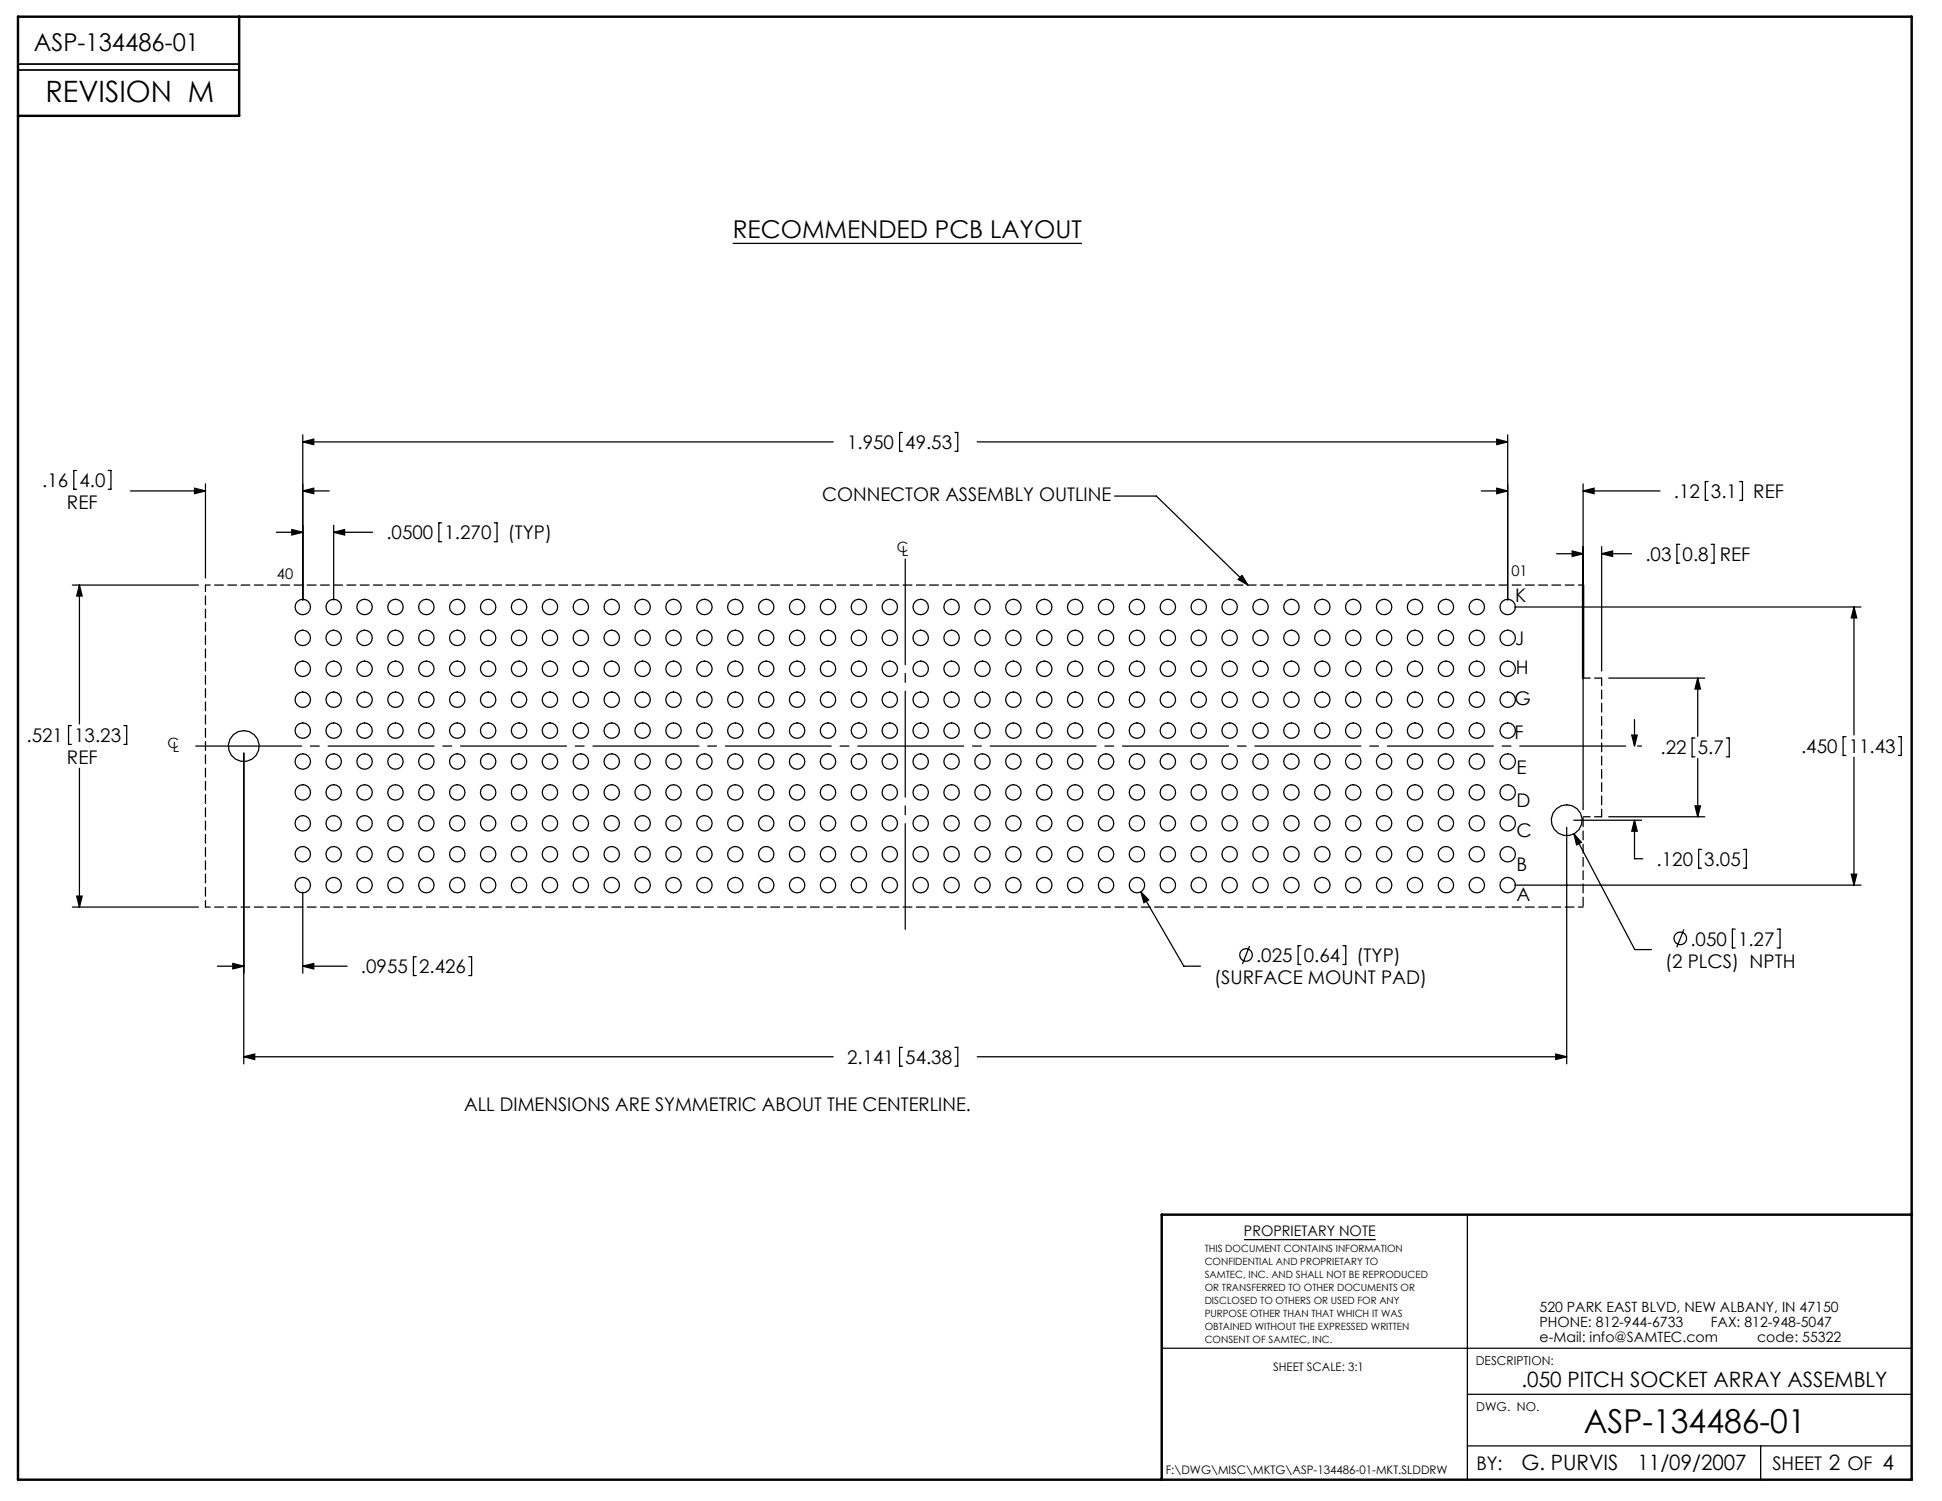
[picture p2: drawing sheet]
<svg xmlns="http://www.w3.org/2000/svg" width="279mm" height="216mm" viewBox="0 0 279 216" stroke-linecap="round" stroke-linejoin="round" font-family="sans-serif">
<g fill="none" stroke="#000" stroke-width=".18">
<path d="M105.4 35h50.3M11 67.7h-.4v2.7h.4M15.6 67.7h.4v2.7h-.4M18.8 70.6h10.8M28 70.2l1.6 .4-1.6 .4zM29.6 69.6v13.5M39.8 76.6h3.8M42 76.2l1.6 .4-1.6 .4zM43.6 63.6l1.5-.4v.8zM43.6 62.5v23.8M43.6 63.6h76.3M43.6 70.6l1.5-.4v.8z"/>
<path d="M43.6 70.6h3.8M48 76.6l1.6-.4v.8zM48 75.5v10.8M48 76.6h5.6M63.5 75.2h-.4v2.7h.4M71.1 75.2h.4v2.7h-.4M129.8 62.2h-.4v2.7h.4M137.4 62.2h.4v2.7h-.4M140.6 63.6h76.3M160.4 71.4h6l13.1 12.8M213.1 70.6h3.8M215.3 63.2l1.6 .4-1.6 .4z"/>
<path d="M215.3 70.2l1.6 .4-1.6 .4zM216.9 62.5v23.8M224 79.6h3.8M226.2 79.3l1.6 .3-1.6 .4zM227.8 70.6h11M227.8 69.6v46.9M227.8 70.6l1.5-.4v.8zM230.4 78.6v17.9M230.4 79.6h4.3M230.4 79.6l1.6-.3v.7zM241.7 78.3h-.4v2.7h.4M245.8 69.3h-.5v2.7h.5"/>
<path d="M246.2 78.3h.4v2.7h-.4M250.3 69.3h.4v2.7h-.4M10.4 84.2h18.1M11.4 84.2v19.9M11.4 84.2l.4 1.5h-.8zM178.7 82.8l.8 1.4-1.4-.9zM217.9 87.3h49.9M231.4 97.5h13.9M244.3 97.5l.4 1.6h-.8zM244.3 97.5v8.4M266.7 87.3l.4 1.6h-.8zM266.7 87.3v18.4"/>
<path d="M10.3 104.4h-.4v2.7h.4M11.4 110.5v20M17.8 104.4h.4v2.7h-.4M35.1 108.3v44.7M225.4 119v34M226.4 118h9.8M226.4 119.9l1.1 1.3-.7 .3zM226.4 119.9l8.8 16.7h2.4M231.4 117.5h13.9M234.8 105.7h.8l-.4 1.6zM235.2 118l.4 1.6h-.8zM235.2 118v5.5h1.2"/>
<path d="M235.2 103.5v3.8M235.6 107.3h.6M243.9 106.2h-.5v2.7h.5M243.9 115.9h.8l-.4 1.6zM244.3 109.1v8.4M248.4 106.2h.4v2.7h-.4M265.6 106h-.4v2.7h.4M266.7 108.9v18.4M273.1 106h.4v2.7h-.4M10.4 130.5h18.1M11 128.9h.8l-.4 1.6zM31.3 139h3.8"/>
<path d="M33.5 138.6l1.6 .4-1.6 .4zM43.6 139l1.5-.4v.8zM43.6 128.3v11.7M43.6 139h6.3M59.9 137.6h-.4v2.7h.4M67.4 137.6h.4v2.7h-.4M164.1 128.3l1.2 1.1-.7 .4zM164.1 128.3l6.2 10.7h2.4M179.8 136.1l-1 2.6M187.2 136h-.4v2.7h.4M193.2 136h.4v2.7h-.4M217.9 127.3h49.9"/>
<path d="M242.3 133.7l-1.1 2.6M244.8 122.2h-.4v2.7h.4M249.6 133.6h-.4v2.8h.4M250.8 122.2h.4v2.7h-.4M255.7 133.6h.4v2.8h-.4M266.3 125.7h.8l-.4 1.6zM35.1 152l1.5-.4v.8zM35.1 152h84.8M129.8 150.6h-.4v2.8h.4M137.4 150.6h.4v2.8h-.4M140.6 152h84.8M223.8 151.6l1.6 .4-1.6 .4z"/>
<path d="M179 178.3h18.9M211.1 174.7v38.1M167.1 193.9h107.9M211.1 208h63.9M211.1 200.6h63.9M253.3 208v4.8"/>
<circle cx="43.6" cy="91.8" r="1.11"/>
<circle cx="43.6" cy="96.2" r="1.11"/>
<circle cx="43.6" cy="87.3" r="1.11"/>
<circle cx="48" cy="91.8" r="1.11"/>
<circle cx="48" cy="96.2" r="1.11"/>
<circle cx="48" cy="87.3" r="1.11"/>
<circle cx="52.5" cy="91.8" r="1.11"/>
<circle cx="52.5" cy="96.2" r="1.11"/>
<circle cx="52.5" cy="87.3" r="1.11"/>
<circle cx="56.9" cy="91.8" r="1.11"/>
<circle cx="56.9" cy="96.2" r="1.11"/>
<circle cx="56.9" cy="87.3" r="1.11"/>
<circle cx="61.3" cy="91.8" r="1.11"/>
<circle cx="61.3" cy="96.2" r="1.11"/>
<circle cx="61.3" cy="87.3" r="1.11"/>
<circle cx="65.8" cy="91.8" r="1.11"/>
<circle cx="65.8" cy="96.2" r="1.11"/>
<circle cx="65.8" cy="87.3" r="1.11"/>
<circle cx="70.2" cy="91.8" r="1.11"/>
<circle cx="70.2" cy="96.2" r="1.11"/>
<circle cx="70.2" cy="87.3" r="1.11"/>
<circle cx="74.7" cy="91.8" r="1.11"/>
<circle cx="74.7" cy="96.2" r="1.11"/>
<circle cx="74.7" cy="87.3" r="1.11"/>
<circle cx="79.1" cy="91.8" r="1.11"/>
<circle cx="79.1" cy="96.2" r="1.11"/>
<circle cx="79.1" cy="87.3" r="1.11"/>
<circle cx="83.6" cy="91.8" r="1.11"/>
<circle cx="83.6" cy="96.2" r="1.11"/>
<circle cx="83.6" cy="87.3" r="1.11"/>
<circle cx="88" cy="91.8" r="1.11"/>
<circle cx="88" cy="96.2" r="1.11"/>
<circle cx="88" cy="87.3" r="1.11"/>
<circle cx="92.5" cy="91.8" r="1.11"/>
<circle cx="92.5" cy="96.2" r="1.11"/>
<circle cx="92.5" cy="87.3" r="1.11"/>
<circle cx="96.9" cy="91.8" r="1.11"/>
<circle cx="96.9" cy="96.2" r="1.11"/>
<circle cx="96.9" cy="87.3" r="1.11"/>
<circle cx="101.3" cy="91.8" r="1.11"/>
<circle cx="101.3" cy="96.2" r="1.11"/>
<circle cx="101.3" cy="87.3" r="1.11"/>
<circle cx="105.8" cy="91.8" r="1.11"/>
<circle cx="105.8" cy="96.2" r="1.11"/>
<circle cx="105.8" cy="87.3" r="1.11"/>
<circle cx="110.2" cy="91.8" r="1.11"/>
<circle cx="110.2" cy="96.2" r="1.11"/>
<circle cx="110.2" cy="87.3" r="1.11"/>
<circle cx="114.7" cy="91.8" r="1.11"/>
<circle cx="114.7" cy="96.2" r="1.11"/>
<circle cx="114.7" cy="87.3" r="1.11"/>
<circle cx="119.1" cy="91.8" r="1.11"/>
<circle cx="119.1" cy="96.2" r="1.11"/>
<circle cx="119.1" cy="87.3" r="1.11"/>
<circle cx="123.6" cy="91.8" r="1.11"/>
<circle cx="123.6" cy="96.2" r="1.11"/>
<circle cx="123.6" cy="87.3" r="1.11"/>
<circle cx="128" cy="91.8" r="1.11"/>
<circle cx="128" cy="96.2" r="1.11"/>
<circle cx="128" cy="87.3" r="1.11"/>
<circle cx="132.5" cy="91.8" r="1.11"/>
<circle cx="132.5" cy="96.2" r="1.11"/>
<circle cx="132.5" cy="87.3" r="1.11"/>
<circle cx="136.9" cy="91.8" r="1.11"/>
<circle cx="136.9" cy="96.2" r="1.11"/>
<circle cx="136.9" cy="87.3" r="1.11"/>
<circle cx="141.4" cy="91.8" r="1.11"/>
<circle cx="141.4" cy="96.2" r="1.11"/>
<circle cx="141.4" cy="87.3" r="1.11"/>
<circle cx="145.8" cy="91.8" r="1.11"/>
<circle cx="145.8" cy="96.2" r="1.11"/>
<circle cx="145.8" cy="87.3" r="1.11"/>
<circle cx="150.2" cy="91.8" r="1.11"/>
<circle cx="150.2" cy="96.2" r="1.11"/>
<circle cx="150.2" cy="87.3" r="1.11"/>
<circle cx="154.7" cy="91.8" r="1.11"/>
<circle cx="154.7" cy="96.2" r="1.11"/>
<circle cx="154.7" cy="87.3" r="1.11"/>
<circle cx="159.1" cy="91.8" r="1.11"/>
<circle cx="159.1" cy="96.2" r="1.11"/>
<circle cx="159.1" cy="87.3" r="1.11"/>
<circle cx="163.6" cy="91.8" r="1.11"/>
<circle cx="163.6" cy="96.2" r="1.11"/>
<circle cx="163.6" cy="87.3" r="1.11"/>
<circle cx="168" cy="91.8" r="1.11"/>
<circle cx="168" cy="96.2" r="1.11"/>
<circle cx="168" cy="87.3" r="1.11"/>
<circle cx="172.5" cy="91.8" r="1.11"/>
<circle cx="172.5" cy="96.2" r="1.11"/>
<circle cx="172.5" cy="87.3" r="1.11"/>
<circle cx="176.9" cy="91.8" r="1.11"/>
<circle cx="176.9" cy="96.2" r="1.11"/>
<circle cx="176.9" cy="87.3" r="1.11"/>
<circle cx="181.4" cy="91.8" r="1.11"/>
<circle cx="181.4" cy="96.2" r="1.11"/>
<circle cx="181.4" cy="87.3" r="1.11"/>
<circle cx="185.8" cy="91.8" r="1.11"/>
<circle cx="185.8" cy="96.2" r="1.11"/>
<circle cx="185.8" cy="87.3" r="1.11"/>
<circle cx="190.2" cy="91.8" r="1.11"/>
<circle cx="190.2" cy="96.2" r="1.11"/>
<circle cx="190.2" cy="87.3" r="1.11"/>
<circle cx="194.7" cy="91.8" r="1.11"/>
<circle cx="194.7" cy="96.2" r="1.11"/>
<circle cx="194.7" cy="87.3" r="1.11"/>
<circle cx="199.1" cy="91.8" r="1.11"/>
<circle cx="199.1" cy="96.2" r="1.11"/>
<circle cx="199.1" cy="87.3" r="1.11"/>
<circle cx="203.6" cy="91.8" r="1.11"/>
<circle cx="203.6" cy="96.2" r="1.11"/>
<circle cx="203.6" cy="87.3" r="1.11"/>
<circle cx="208" cy="91.8" r="1.11"/>
<circle cx="208" cy="96.2" r="1.11"/>
<circle cx="208" cy="87.3" r="1.11"/>
<circle cx="212.5" cy="91.8" r="1.11"/>
<circle cx="212.5" cy="96.2" r="1.11"/>
<circle cx="212.5" cy="87.3" r="1.11"/>
<circle cx="216.9" cy="91.8" r="1.11"/>
<circle cx="216.9" cy="96.2" r="1.11"/>
<circle cx="216.9" cy="87.3" r="1.11"/>
<circle cx="35.1" cy="107.3" r="2.22"/>
<circle cx="43.6" cy="100.6" r="1.11"/>
<circle cx="43.6" cy="118.4" r="1.11"/>
<circle cx="43.6" cy="105.1" r="1.11"/>
<circle cx="43.6" cy="114" r="1.11"/>
<circle cx="43.6" cy="109.5" r="1.11"/>
<circle cx="48" cy="100.6" r="1.11"/>
<circle cx="48" cy="118.4" r="1.11"/>
<circle cx="48" cy="105.1" r="1.11"/>
<circle cx="48" cy="114" r="1.11"/>
<circle cx="48" cy="109.5" r="1.11"/>
<circle cx="52.5" cy="118.4" r="1.11"/>
<circle cx="52.5" cy="100.6" r="1.11"/>
<circle cx="52.5" cy="105.1" r="1.11"/>
<circle cx="52.5" cy="114" r="1.11"/>
<circle cx="52.5" cy="109.5" r="1.11"/>
<circle cx="56.9" cy="118.4" r="1.11"/>
<circle cx="56.9" cy="100.6" r="1.11"/>
<circle cx="56.9" cy="105.1" r="1.11"/>
<circle cx="56.9" cy="114" r="1.11"/>
<circle cx="56.9" cy="109.5" r="1.11"/>
<circle cx="61.3" cy="118.4" r="1.11"/>
<circle cx="61.3" cy="100.6" r="1.11"/>
<circle cx="61.3" cy="105.1" r="1.11"/>
<circle cx="61.3" cy="114" r="1.11"/>
<circle cx="61.3" cy="109.5" r="1.11"/>
<circle cx="65.8" cy="118.4" r="1.11"/>
<circle cx="65.8" cy="100.6" r="1.11"/>
<circle cx="65.8" cy="105.1" r="1.11"/>
<circle cx="65.8" cy="114" r="1.11"/>
<circle cx="65.8" cy="109.5" r="1.11"/>
<circle cx="70.2" cy="118.4" r="1.11"/>
<circle cx="70.2" cy="100.6" r="1.11"/>
<circle cx="70.2" cy="105.1" r="1.11"/>
<circle cx="70.2" cy="114" r="1.11"/>
<circle cx="70.2" cy="109.5" r="1.11"/>
<circle cx="74.7" cy="100.6" r="1.11"/>
<circle cx="74.7" cy="118.4" r="1.11"/>
<circle cx="74.7" cy="105.1" r="1.11"/>
<circle cx="74.7" cy="114" r="1.11"/>
<circle cx="74.7" cy="109.5" r="1.11"/>
<circle cx="79.1" cy="100.6" r="1.11"/>
<circle cx="79.1" cy="118.4" r="1.11"/>
<circle cx="79.1" cy="105.1" r="1.11"/>
<circle cx="79.1" cy="114" r="1.11"/>
<circle cx="79.1" cy="109.5" r="1.11"/>
<circle cx="83.6" cy="118.4" r="1.11"/>
<circle cx="83.6" cy="100.6" r="1.11"/>
<circle cx="83.6" cy="105.1" r="1.11"/>
<circle cx="83.6" cy="114" r="1.11"/>
<circle cx="83.6" cy="109.5" r="1.11"/>
<circle cx="88" cy="100.6" r="1.11"/>
<circle cx="88" cy="118.4" r="1.11"/>
<circle cx="88" cy="105.1" r="1.11"/>
<circle cx="88" cy="114" r="1.11"/>
<circle cx="88" cy="109.5" r="1.11"/>
<circle cx="92.5" cy="118.4" r="1.11"/>
<circle cx="92.5" cy="100.6" r="1.11"/>
<circle cx="92.5" cy="105.1" r="1.11"/>
<circle cx="92.5" cy="114" r="1.11"/>
<circle cx="92.5" cy="109.5" r="1.11"/>
<circle cx="96.9" cy="100.6" r="1.11"/>
<circle cx="96.9" cy="118.4" r="1.11"/>
<circle cx="96.9" cy="105.1" r="1.11"/>
<circle cx="96.9" cy="114" r="1.11"/>
<circle cx="96.9" cy="109.5" r="1.11"/>
<circle cx="101.3" cy="100.6" r="1.11"/>
<circle cx="101.3" cy="118.4" r="1.11"/>
<circle cx="101.3" cy="105.1" r="1.11"/>
<circle cx="101.3" cy="114" r="1.11"/>
<circle cx="101.3" cy="109.5" r="1.11"/>
<circle cx="105.8" cy="100.6" r="1.11"/>
<circle cx="105.8" cy="118.4" r="1.11"/>
<circle cx="105.8" cy="105.1" r="1.11"/>
<circle cx="105.8" cy="114" r="1.11"/>
<circle cx="105.8" cy="109.5" r="1.11"/>
<circle cx="110.2" cy="100.6" r="1.11"/>
<circle cx="110.2" cy="118.4" r="1.11"/>
<circle cx="110.2" cy="105.1" r="1.11"/>
<circle cx="110.2" cy="114" r="1.11"/>
<circle cx="110.2" cy="109.5" r="1.11"/>
<circle cx="114.7" cy="118.4" r="1.11"/>
<circle cx="114.7" cy="100.6" r="1.11"/>
<circle cx="114.7" cy="105.1" r="1.11"/>
<circle cx="114.7" cy="114" r="1.11"/>
<circle cx="114.7" cy="109.5" r="1.11"/>
<circle cx="119.1" cy="118.4" r="1.11"/>
<circle cx="119.1" cy="100.6" r="1.11"/>
<circle cx="119.1" cy="105.1" r="1.11"/>
<circle cx="119.1" cy="114" r="1.11"/>
<circle cx="119.1" cy="109.5" r="1.11"/>
<circle cx="123.6" cy="100.6" r="1.11"/>
<circle cx="123.6" cy="118.4" r="1.11"/>
<circle cx="123.6" cy="105.1" r="1.11"/>
<circle cx="123.6" cy="114" r="1.11"/>
<circle cx="123.6" cy="109.5" r="1.11"/>
<circle cx="128" cy="100.6" r="1.11"/>
<circle cx="128" cy="118.4" r="1.11"/>
<circle cx="128" cy="105.1" r="1.11"/>
<circle cx="128" cy="114" r="1.11"/>
<circle cx="128" cy="109.5" r="1.11"/>
<circle cx="132.5" cy="118.4" r="1.11"/>
<circle cx="132.5" cy="100.6" r="1.11"/>
<circle cx="132.5" cy="105.1" r="1.11"/>
<circle cx="132.5" cy="114" r="1.11"/>
<circle cx="132.5" cy="109.5" r="1.11"/>
<circle cx="136.9" cy="100.6" r="1.11"/>
<circle cx="136.9" cy="118.4" r="1.11"/>
<circle cx="136.9" cy="105.1" r="1.11"/>
<circle cx="136.9" cy="114" r="1.11"/>
<circle cx="136.9" cy="109.5" r="1.11"/>
<circle cx="141.4" cy="100.6" r="1.11"/>
<circle cx="141.4" cy="118.4" r="1.11"/>
<circle cx="141.4" cy="105.1" r="1.11"/>
<circle cx="141.4" cy="114" r="1.11"/>
<circle cx="141.4" cy="109.5" r="1.11"/>
<circle cx="145.8" cy="100.6" r="1.11"/>
<circle cx="145.8" cy="118.4" r="1.11"/>
<circle cx="145.8" cy="105.1" r="1.11"/>
<circle cx="145.8" cy="114" r="1.11"/>
<circle cx="145.8" cy="109.5" r="1.11"/>
<circle cx="150.2" cy="118.4" r="1.11"/>
<circle cx="150.2" cy="100.6" r="1.11"/>
<circle cx="150.2" cy="105.1" r="1.11"/>
<circle cx="150.2" cy="114" r="1.11"/>
<circle cx="150.2" cy="109.5" r="1.11"/>
<circle cx="154.7" cy="100.6" r="1.11"/>
<circle cx="154.7" cy="118.4" r="1.11"/>
<circle cx="154.7" cy="105.1" r="1.11"/>
<circle cx="154.7" cy="114" r="1.11"/>
<circle cx="154.7" cy="109.5" r="1.11"/>
<circle cx="159.1" cy="118.4" r="1.11"/>
<circle cx="159.1" cy="100.6" r="1.11"/>
<circle cx="159.1" cy="105.1" r="1.11"/>
<circle cx="159.1" cy="114" r="1.11"/>
<circle cx="159.1" cy="109.5" r="1.11"/>
<circle cx="163.6" cy="118.4" r="1.11"/>
<circle cx="163.6" cy="100.6" r="1.11"/>
<circle cx="163.6" cy="105.1" r="1.11"/>
<circle cx="163.6" cy="114" r="1.11"/>
<circle cx="163.6" cy="109.5" r="1.11"/>
<circle cx="168" cy="118.4" r="1.11"/>
<circle cx="168" cy="100.6" r="1.11"/>
<circle cx="168" cy="105.1" r="1.11"/>
<circle cx="168" cy="114" r="1.11"/>
<circle cx="168" cy="109.5" r="1.11"/>
<circle cx="172.5" cy="100.6" r="1.11"/>
<circle cx="172.5" cy="118.4" r="1.11"/>
<circle cx="172.5" cy="105.1" r="1.11"/>
<circle cx="172.5" cy="114" r="1.11"/>
<circle cx="172.5" cy="109.5" r="1.11"/>
<circle cx="176.9" cy="118.4" r="1.11"/>
<circle cx="176.9" cy="100.6" r="1.11"/>
<circle cx="176.9" cy="105.1" r="1.11"/>
<circle cx="176.9" cy="114" r="1.11"/>
<circle cx="176.9" cy="109.5" r="1.11"/>
<circle cx="181.4" cy="100.6" r="1.11"/>
<circle cx="181.4" cy="118.4" r="1.11"/>
<circle cx="181.4" cy="105.1" r="1.11"/>
<circle cx="181.4" cy="114" r="1.11"/>
<circle cx="181.4" cy="109.5" r="1.11"/>
<circle cx="185.8" cy="100.6" r="1.11"/>
<circle cx="185.8" cy="118.4" r="1.11"/>
<circle cx="185.8" cy="105.1" r="1.11"/>
<circle cx="185.8" cy="114" r="1.11"/>
<circle cx="185.8" cy="109.5" r="1.11"/>
<circle cx="190.2" cy="118.4" r="1.11"/>
<circle cx="190.2" cy="100.6" r="1.11"/>
<circle cx="190.2" cy="105.1" r="1.11"/>
<circle cx="190.2" cy="114" r="1.11"/>
<circle cx="190.2" cy="109.5" r="1.11"/>
<circle cx="194.7" cy="100.6" r="1.11"/>
<circle cx="194.7" cy="118.4" r="1.11"/>
<circle cx="194.7" cy="105.1" r="1.11"/>
<circle cx="194.7" cy="114" r="1.11"/>
<circle cx="194.7" cy="109.5" r="1.11"/>
<circle cx="199.1" cy="118.4" r="1.11"/>
<circle cx="199.1" cy="100.6" r="1.11"/>
<circle cx="199.1" cy="105.1" r="1.11"/>
<circle cx="199.1" cy="114" r="1.11"/>
<circle cx="199.1" cy="109.5" r="1.11"/>
<circle cx="203.6" cy="118.4" r="1.11"/>
<circle cx="203.6" cy="100.6" r="1.11"/>
<circle cx="203.6" cy="105.1" r="1.11"/>
<circle cx="203.6" cy="114" r="1.11"/>
<circle cx="203.6" cy="109.5" r="1.11"/>
<circle cx="208" cy="118.4" r="1.11"/>
<circle cx="208" cy="100.6" r="1.11"/>
<circle cx="208" cy="105.1" r="1.11"/>
<circle cx="208" cy="114" r="1.11"/>
<circle cx="208" cy="109.5" r="1.11"/>
<circle cx="212.5" cy="100.6" r="1.11"/>
<circle cx="212.5" cy="118.4" r="1.11"/>
<circle cx="212.5" cy="105.1" r="1.11"/>
<circle cx="212.5" cy="114" r="1.11"/>
<circle cx="212.5" cy="109.5" r="1.11"/>
<circle cx="216.9" cy="100.6" r="1.11"/>
<circle cx="216.9" cy="118.4" r="1.11"/>
<circle cx="216.9" cy="105.1" r="1.11"/>
<circle cx="216.9" cy="114" r="1.11"/>
<circle cx="216.9" cy="109.5" r="1.11"/>
<circle cx="225.4" cy="118" r="2.22"/>
<circle cx="43.6" cy="122.9" r="1.11"/>
<circle cx="43.6" cy="127.3" r="1.11"/>
<circle cx="48" cy="127.3" r="1.11"/>
<circle cx="48" cy="122.9" r="1.11"/>
<circle cx="52.5" cy="122.9" r="1.11"/>
<circle cx="52.5" cy="127.3" r="1.11"/>
<circle cx="56.9" cy="122.9" r="1.11"/>
<circle cx="56.9" cy="127.3" r="1.11"/>
<circle cx="61.3" cy="127.3" r="1.11"/>
<circle cx="61.3" cy="122.9" r="1.11"/>
<circle cx="65.8" cy="122.9" r="1.11"/>
<circle cx="65.8" cy="127.3" r="1.11"/>
<circle cx="70.2" cy="127.3" r="1.11"/>
<circle cx="70.2" cy="122.9" r="1.11"/>
<circle cx="74.7" cy="127.3" r="1.11"/>
<circle cx="74.7" cy="122.9" r="1.11"/>
<circle cx="79.1" cy="122.9" r="1.11"/>
<circle cx="79.1" cy="127.3" r="1.11"/>
<circle cx="83.6" cy="122.9" r="1.11"/>
<circle cx="83.6" cy="127.3" r="1.11"/>
<circle cx="88" cy="127.3" r="1.11"/>
<circle cx="88" cy="122.9" r="1.11"/>
<circle cx="92.5" cy="127.3" r="1.11"/>
<circle cx="92.5" cy="122.9" r="1.11"/>
<circle cx="96.9" cy="122.9" r="1.11"/>
<circle cx="96.9" cy="127.3" r="1.11"/>
<circle cx="101.3" cy="122.9" r="1.11"/>
<circle cx="101.3" cy="127.3" r="1.11"/>
<circle cx="105.8" cy="127.3" r="1.11"/>
<circle cx="105.8" cy="122.9" r="1.11"/>
<circle cx="110.2" cy="127.3" r="1.11"/>
<circle cx="110.2" cy="122.9" r="1.11"/>
<circle cx="114.7" cy="122.9" r="1.11"/>
<circle cx="114.7" cy="127.3" r="1.11"/>
<circle cx="119.1" cy="127.3" r="1.11"/>
<circle cx="119.1" cy="122.9" r="1.11"/>
<circle cx="123.6" cy="122.9" r="1.11"/>
<circle cx="123.6" cy="127.3" r="1.11"/>
<circle cx="128" cy="122.9" r="1.11"/>
<circle cx="128" cy="127.3" r="1.11"/>
<circle cx="132.5" cy="122.9" r="1.11"/>
<circle cx="132.5" cy="127.3" r="1.11"/>
<circle cx="136.9" cy="122.9" r="1.11"/>
<circle cx="136.9" cy="127.3" r="1.11"/>
<circle cx="141.4" cy="122.9" r="1.11"/>
<circle cx="141.4" cy="127.3" r="1.11"/>
<circle cx="145.8" cy="122.9" r="1.11"/>
<circle cx="145.8" cy="127.3" r="1.11"/>
<circle cx="150.2" cy="127.3" r="1.11"/>
<circle cx="150.2" cy="122.9" r="1.11"/>
<circle cx="154.7" cy="122.9" r="1.11"/>
<circle cx="154.7" cy="127.3" r="1.11"/>
<circle cx="159.1" cy="122.9" r="1.11"/>
<circle cx="159.1" cy="127.3" r="1.11"/>
<circle cx="163.6" cy="122.9" r="1.11"/>
<circle cx="163.6" cy="127.3" r="1.11"/>
<circle cx="168" cy="127.3" r="1.11"/>
<circle cx="168" cy="122.9" r="1.11"/>
<circle cx="172.5" cy="127.3" r="1.11"/>
<circle cx="172.5" cy="122.9" r="1.11"/>
<circle cx="176.9" cy="127.3" r="1.11"/>
<circle cx="176.9" cy="122.9" r="1.11"/>
<circle cx="179.3" cy="137.4" r=".9"/>
<circle cx="181.4" cy="127.3" r="1.11"/>
<circle cx="181.4" cy="122.9" r="1.11"/>
<circle cx="185.8" cy="127.3" r="1.11"/>
<circle cx="185.8" cy="122.9" r="1.11"/>
<circle cx="190.2" cy="122.9" r="1.11"/>
<circle cx="190.2" cy="127.3" r="1.11"/>
<circle cx="194.7" cy="127.3" r="1.11"/>
<circle cx="194.7" cy="122.9" r="1.11"/>
<circle cx="199.1" cy="122.9" r="1.11"/>
<circle cx="199.1" cy="127.3" r="1.11"/>
<circle cx="203.6" cy="122.9" r="1.11"/>
<circle cx="203.6" cy="127.3" r="1.11"/>
<circle cx="208" cy="127.3" r="1.11"/>
<circle cx="208" cy="122.9" r="1.11"/>
<circle cx="212.5" cy="122.9" r="1.11"/>
<circle cx="212.5" cy="127.3" r="1.11"/>
<circle cx="216.9" cy="122.9" r="1.11"/>
<circle cx="216.9" cy="127.3" r="1.11"/>
<circle cx="241.7" cy="135" r=".9"/>
</g>
<path d="M2.6 9.2h31.8M2.6 10.1h31.8" fill="none" stroke="#000" stroke-width=".25"/>
<path d="M2.6 2.4h272.4v210.4h-272.4zM34.4 2.4v14.3h-31.8M227.8 84.2v13.3M275 174.7h-107.9v38.1" fill="none" stroke="#000" stroke-width=".35"/>
<path d="M130.2 133.7v-53.3" fill="none" stroke="#000" stroke-width=".18" stroke-dasharray="15.2 1.3 1.3 1.3"/>
<path d="M234.6 107.3h-207.1" fill="none" stroke="#000" stroke-width=".18" stroke-dasharray="15.2 1.3 1.3 1.3" stroke-dashoffset="-.7"/>
<path d="M227.8 130.5v-13" fill="none" stroke="#000" stroke-width=".18" stroke-dasharray="1.3 .6" stroke-dashoffset="-.1"/>
<path d="M227.8 84.2h-198.2M29.6 130.5h198.2" fill="none" stroke="#000" stroke-width=".18" stroke-dasharray="1.3 .6" stroke-dashoffset=".6"/>
<path d="M29.6 84.2v46.3M227.8 97.5h2.6M230.4 117.5h-2.6" fill="none" stroke="#000" stroke-width=".18" stroke-dasharray="1.3 .6" stroke-dashoffset=".3"/>
<path d="M230.4 97.5v20" fill="none" stroke="#000" stroke-width=".18" stroke-dasharray="1.3 .6" stroke-dashoffset=".2"/>
<g fill="#000">
<path d="M178.7 82.8l.8 1.4-1.4-.9z"/>
<path d="M42 76.2l1.6 .4-1.6 .4zM48 76.6l1.6-.4v.8zM43.6 63.6l1.5-.4v.8zM215.3 63.2l1.6 .4-1.6 .4zM266.7 87.3l.4 1.6h-.8zM266.3 125.7h.8l-.4 1.6zM35.1 152l1.5-.4v.8zM223.8 151.6l1.6 .4-1.6 .4zM164.1 128.3l.5 1.5 .7-.4zM226.4 119.9l.4 1.6 .7-.3zM33.5 138.6l1.6 .4-1.6 .4zM43.6 139l1.5-.4v.8z"/>
<path d="M11.4 84.2l.4 1.5h-.8zM11 128.9h.8l-.4 1.6zM235.2 118l.4 1.6h-.8zM234.8 105.7h.8l-.4 1.6zM43.6 70.6l1.5-.4v.8zM28 70.2l1.6 .4-1.6 .4zM215.3 70.2l1.6 .4-1.6 .4zM227.8 70.6l1.5-.4v.8zM244.3 97.5l.4 1.6h-.8zM243.9 115.9h.8l-.4 1.6zM226.2 79.3l1.6 .3-1.6 .4zM230.4 79.6l1.6-.3v.7z"/>
</g>
<text font-size="4.7" x="227.9" y="206.1">ASP-134486-01</text>
<text font-size="4.2" x="6.6" y="14.7">REVISION M</text>
<g font-size="3.5">
<text x="4.9" y="7.4">ASP-134486-01</text>
<text x="105.4" y="34.2">RECOMMENDED PCB LAYOUT</text>
</g>
<g font-size="3">
<text x="218.9" y="199.5">.050 PITCH SOCKET ARRAY ASSEMBLY</text>
<text x="218.9" y="211.4">G. PURVIS</text>
<text x="235.6" y="211.4">11/09/2007</text>
</g>
<g font-size="2.7">
<text x="121.9" y="64.6">1.950</text>
<text x="130.2" y="64.6">49.53</text>
<text x="6.1" y="70">.16</text>
<text x="11.4" y="70">4.0</text>
<text x="240.8" y="71.6">.12</text>
<text x="246.2" y="71.6">3.1</text>
<text x="252.3" y="71.6">REF</text>
<text x="9.6" y="73.2">REF</text>
<text x="55.6" y="77.6">.0500</text>
<text x="64" y="77.6">1.270</text>
<text x="73.1" y="77.6">(TYP)</text>
<text x="118.3" y="72">CONNECTOR ASSEMBLY OUTLINE</text>
<text x="236.7" y="80.6">.03</text>
<text x="242.1" y="80.6">0.8</text>
<text x="247.4" y="80.6">REF</text>
<text x="218" y="86.6">K</text>
<text x="218" y="92.8">J</text>
<text x="217.9" y="101.5">G</text>
<text x="218.1" y="96.9">H</text>
<text x="3.8" y="106.7">.521</text>
<text x="10.7" y="106.7">13.23</text>
<text x="217.9" y="106.4">F</text>
<text x="9.6" y="109.9">REF</text>
<text x="218.2" y="111.3">E</text>
<text x="238.9" y="108.5">.22</text>
<text x="244.3" y="108.5">5.7</text>
<text x="259.1" y="108.3">.450</text>
<text x="266" y="108.3">11.43</text>
<text x="218.2" y="116.1">D</text>
<text x="218.2" y="125.3">B</text>
<text x="218.2" y="120.4">C</text>
<text x="238.3" y="124.5">.120</text>
<text x="245.2" y="124.5">3.05</text>
<text x="218.2" y="129.6">A</text>
<text x="243.2" y="136">.050</text>
<text x="250.1" y="136">1.27</text>
<text x="51.9" y="140">.0955</text>
<text x="60.3" y="140">2.426</text>
<text x="174.7" y="141.6">(SURFACE MOUNT PAD)</text>
<text x="180.7" y="138.4">.025</text>
<text x="187.6" y="138.4">0.64</text>
<text x="195.2" y="138.4">(TYP)</text>
<text x="239.6" y="139.2">(2 PLCS) NPTH</text>
<text x="121.9" y="153">2.141</text>
<text x="130.2" y="153">54.38</text>
<text x="66.8" y="159.7">ALL DIMENSIONS ARE SYMMETRIC ABOUT THE CENTERLINE.</text>
<text x="212.4" y="211.5">BY:</text>
<text x="255" y="211.4">SHEET 2 OF 4</text>
</g>
<g font-size="2.1">
<text x="39.8" y="83.2">40</text>
<text x="217.4" y="82.8">01</text>
<text x="179" y="177.9">PROPRIETARY NOTE</text>
</g>
<g font-size="2">
<text x="129" y="79.4">C</text>
<text x="129.8" y="80">L</text>
<text x="24.1" y="107.6">C</text>
<text x="24.9" y="108.2">L</text>
<text x="221.5" y="188.7">520 PARK EAST BLVD, NEW ALBANY, IN 47150</text>
<text x="221.5" y="190.8">PHONE: 812-944-6733</text>
<text x="246.1" y="190.8">FAX: 812-948-5047</text>
<text x="221.5" y="193">e-Mail: info@SAMTEC.com</text>
<text x="252.8" y="193">code: 55322</text>
</g>
<g font-size="1.8">
<text x="212.3" y="196.4">DESCRIPTION:</text>
<text x="212.4" y="202.9">DWG. NO.</text>
</g>
<g font-size="1.7">
<text x="183.2" y="197.2">SHEET SCALE: 3:1</text>
<text x="167.7" y="212">F:\DWG\MISC\MKTG\ASP-134486-01-MKT.SLDDRW</text>
</g>
<g font-size="1.4">
<text x="173.3" y="180.1">THIS DOCUMENT CONTAINS INFORMATION</text>
<text x="173.3" y="182">CONFIDENTIAL AND PROPRIETARY TO</text>
<text x="173.3" y="183.9">SAMTEC, INC. AND SHALL NOT BE REPRODUCED</text>
<text x="173.3" y="185.7">OR TRANSFERRED TO OTHER DOCUMENTS OR</text>
<text x="173.3" y="187.6">DISCLOSED TO OTHERS OR USED FOR ANY</text>
<text x="173.3" y="189.5">PURPOSE OTHER THAN THAT WHICH IT WAS</text>
<text x="173.3" y="191.3">OBTAINED WITHOUT THE EXPRESSED WRITTEN</text>
<text x="173.3" y="193.2">CONSENT OF SAMTEC, INC.</text>
</g>
</svg>
